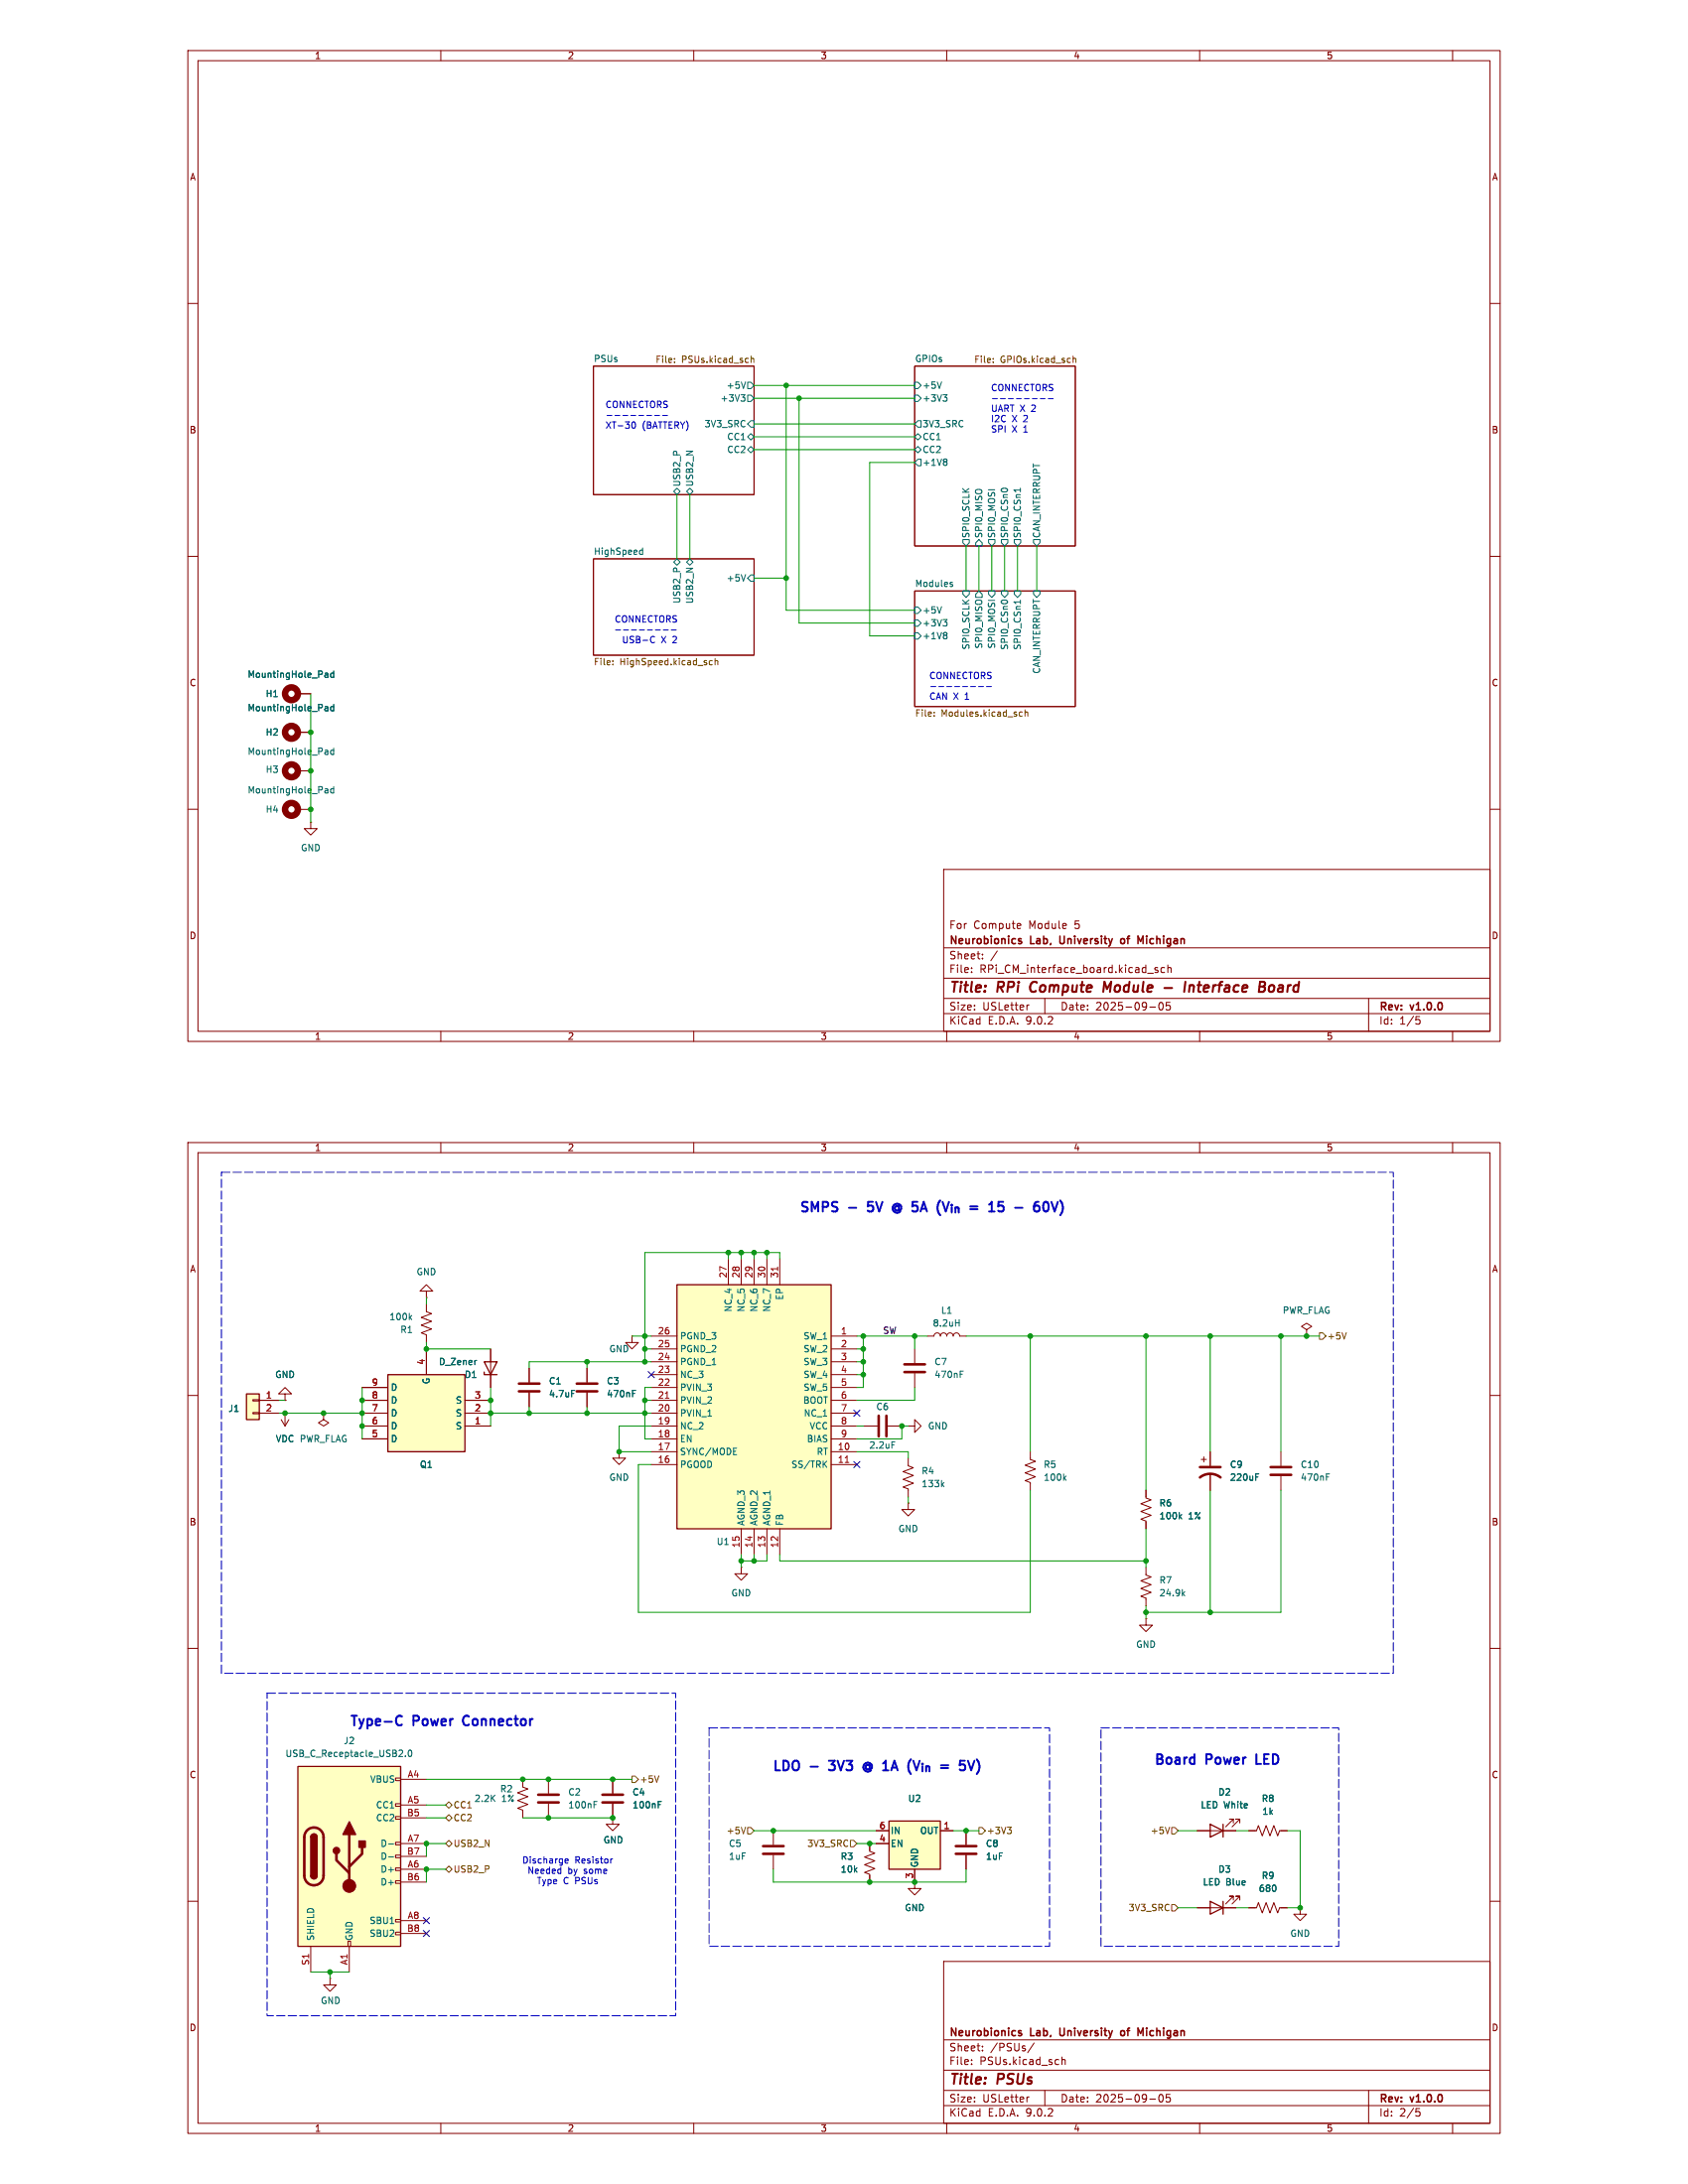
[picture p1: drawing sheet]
<svg xmlns="http://www.w3.org/2000/svg" width="216mm" height="279mm" viewBox="0 0 216 279" stroke-linecap="round" stroke-linejoin="round" font-family="sans-serif">
<g fill="none" stroke="#840000" stroke-width=".13">
<path d="M24 6.5h167.9v126.7h-167.9zM25.3 7.8h165.3v124.1h-165.3zM56.4 6.5v1.3M88.7 6.5v1.3M121.1 6.5v1.3M153.4 6.5v1.3M185.8 6.5v1.3M24 38.8h1.3M190.6 38.8h1.3M75.9 46.8h20.5v16.5h-20.5zM117 46.8h20.5v23h-20.5zM24 71.2h1.3"/>
<path d="M75.9 71.5h20.5v12.3h-20.5zM117 75.6h20.5v14.8h-20.5zM190.6 71.2h1.3M38.1 88.8h1.6M38.1 98.6h1.6M38.1 93.7h1.6M24 103.5h1.3M38.1 103.5h1.6M39.7 105.2v.8h.9l-.9 .8-.8-.8h.8M39.7 105.2h.1M120.7 111.2h69.9v20.7h-69.9zM130.2 118.1l.3 .1 .1 .2-.5 .1"/>
<path d="M130.5 118.7l-.3 .1M190.6 103.5h1.3M56.4 131.9v1.3M88.7 131.9v1.3M120.7 129.7h69.9M120.7 127.7h69.9M120.7 125.1h69.9M120.7 121.3h69.9M121.1 131.9v1.3M124.3 124.3v.1M124.3 123.8v.1M125.7 122.6v.1"/>
<path d="M125.7 122.1v.1M127.6 121.7l-.9 1.2M131.6 128.6h-.2M133.6 127.7v2M146.8 124.5h.7M147.1 128.8h.7M148.1 123.8h-.3l-.1 .1 .1 .2h.3v.3h-.4M148.3 128.3l.1-.1a.52 .52 0 0 1 .4 .5 .52 .52 0 0 1-.4 .5l-.1-.1-.1-.3zM149 123.8h-.3l-.2 .2 .1 .4h.4M149.4 123.9l.1-.1h.2l.1 .6M149.4 123.4v1M149.6 128.2h-.4l-.1 .5 .2-.1 .3 .1 .1 .1-.1 .3-.1 .1-.4-.1"/>
<path d="M153.4 131.9v1.3M175.1 127.7v4.2M181.1 130h.5M181.2 130.4h.2l.2 .2-.1 .4h-.3M185.8 131.9v1.3M24 146.2h167.9v126.7h-167.9zM25.3 147.5h165.3v124.1h-165.3zM56.4 146.2v1.3M88.7 146.2v1.3M121.1 146.2v1.3M153.4 146.2v1.3M185.8 146.2v1.3"/>
<path d="M24 178.5h1.3M62.8 172.6v4.9M67.7 175v1.8M67.7 178.2v1.8M190.6 178.5h1.3M24 210.9h1.3M94.8 200.5v.8h.8l-.8 .9-.8-.9h.8M94.8 200.5h.1M190.6 210.9h1.3M24 243.2h1.3M120.7 250.9h69.9v20.7h-69.9zM190.6 243.2h1.3"/>
<path d="M56.4 271.6v1.3M88.7 271.6v1.3M120.7 269.4h69.9M120.7 267.4h69.9M120.7 264.8h69.9M120.7 261h69.9M121.1 271.6v1.3M124.3 263.5v.1M124.3 264v.1M125.7 261.8v.1M125.7 262.3v.1M131.6 268.3h-.2"/>
<path d="M132.3 261.4l-.9 1.2M133.6 267.4v2M135.8 263.1v1M135.8 263.6l.2-.1h.2v.6M147.1 268.5h.7M148.3 268l.1-.1a.52 .52 0 0 1 .4 .5 .52 .52 0 0 1-.4 .5l-.1-.1-.1-.3zM149.6 267.9h-.4l-.1 .5 .2-.1 .3 .1 .1 .1-.1 .3-.1 .1-.4-.1M153.4 271.6v1.3M175.1 267.4v4.2M181.1 269.7h.5M181.2 270.1h.2l.2 .2-.1 .4h-.3M185.8 271.6v1.3"/>
</g>
<path d="M131.9 125.8v.1a.8 .8 0 0 0 0 .9M142.1 125.6l-.5 .9-.3-.9-.2 1.3M148.9 126.4h1M151.6 125.6l-.1 1.3M152.2 126.2a.32 .32 0 0 1 .5 0l-.1 .7M152.2 126l-.1 .9M161.8 126.3v.3M161.8 125.7l-.1 .4M162.4 126.2a.33 .33 0 0 1 .3-.2 .33 .33 0 0 1 .3 .3l-.1 .3a.35 .35 0 0 1-.3 .3 .35 .35 0 0 1-.3-.3z" fill="none" stroke="#840000" stroke-width=".26"/>
<path d="M135.6 119.8v.8M130.4 120.4h.2l.1 .2-.2 .1h-.2M130.4 120.1h.2M143.8 120.2l-.3-.1-.2 .2 .1 .4h.3l.1-.1M145.9 120.4l.3-.6v.9M130.4 259.8h.2M135.6 259.5v.8M143.8 259.9l-.3-.1-.2 .2 .1 .4h.3l.1-.1M130.4 260.1h.2l.1 .2-.2 .1h-.2M145.9 260.1l.3-.6v.9" fill="none" stroke="#840000" stroke-width=".19"/>
<g fill="none" stroke="#006464" stroke-width=".13">
<path d="M94.8 50.5h.5l-.3 .3M95.1 50.8l.2 .2v.2l-.2 .1M95.4 48.9l-.3 .8M95.6 50.5h.4l.4 .4-.4 .5h-.4zM95.6 48.9h.4l.4 .4-.4 .4h-.4zM95.6 55.9l.4-.4 .4 .4-.4 .4zM95.6 57.5l.4-.4 .4 .4-.4 .4zM95.6 54.2l.4-.4h.4v.8h-.4zM117 50.5h.4l.4 .4-.4 .5h-.4zM117 48.9h.4l.4 .4-.4 .4h-.4zM117 55.9l.4-.4 .4 .4-.4 .4zM117 57.5l.4-.4 .4 .4-.4 .4z"/>
<path d="M117 54.2l.4-.4h.4v.8h-.4zM117.4 58.8h.4v.8h-.4l-.4-.4zM120.4 48.9l-.2 .8M120.6 50.5h.5l-.2 .3M121 50.8l.1 .2v.2l-.1 .1M121 58.7l.1 .2-.1 .2 .1 .1v.2l-.1 .1M81.9 70.9h.3M81.9 70.4h.3M82.2 70.1v.8M86.2 71.9l.4-.4 .4 .4-.4 .4zM86.2 62.9l.4-.4 .4 .4-.4 .4zM87.8 71.9l.4-.4 .4 .4-.4 .4z"/>
<path d="M87.8 62.9l.4-.4 .4 .4-.4 .4zM95.4 73.5l-.3 .8M96 73.5h.4v.9h-.4l-.4-.4zM117 77.7h.4l.4 .4-.4 .4h-.4zM117 79.3h.4l.4 .4-.4 .4h-.4zM120.4 77.6l-.2 .8M120.6 79.3h.5l-.2 .3M121 79.6l.1 .1v.2l-.1 .2M121.6 74.8h.2l.1 .1-.3 .1M121.6 74.5h.2M123.2 75.6h.8v.4l-.4 .4-.4-.4zM123.2 69h.8v.4l-.4 .4-.4-.4z"/>
<path d="M125.2 75.6l.4 .4v.4h-.8v-.4zM125.2 69l.4 .4v.4h-.8v-.4zM126.4 75.6h.9v.4l-.4 .4-.5-.4zM126.4 69h.9v.4l-.4 .4-.5-.4zM128.1 75.6h.8v.4l-.4 .4-.4-.4zM128.1 69h.8v.4l-.4 .4-.4-.4zM128.1 76.9l.3-.1 .4 .1M128.1 62.6l.3-.1 .4 .1M129.7 75.6h.8v.4l-.4 .4-.4-.4zM129.7 69h.8v.4l-.4 .4-.4-.4zM130.5 62.5v.4M130.5 76.8v.4"/>
<path d="M130.5 77h-.8l.1 .1M130.5 62.7h-.8l.1 .1M132.2 75.6h.8v.4l-.4 .4-.4-.4zM132.2 69h.8v.4l-.4 .4-.4-.4zM41.7 86.1l.2 .1v.5M41.7 90.4h.2v.5M41.7 96h.2v.5M41.9 90.9h-.2M41.9 86.6l-.2 .1M41.9 86.3h-.2M41.9 96.5h-.2M41.9 96.2h-.2"/>
<path d="M41.9 90.6h-.2M42.7 90.4h-.3l-.1 .1 .1 .4h.3M42.7 86.2l-.3-.1-.1 .2 .1 .3h.3M42.7 85.8v.9M42.7 90.1v.8M42.7 95.7v.8M42.7 96h-.3l-.1 .1 .1 .4h.3M117 80.9h.4l.4 .5-.4 .4h-.4zM121 80.9l.1 .2-.1 .2 .1 .1v.2l-.1 .1M41.7 100.9h.2v.6M41.9 101.4l-.2 .1M41.9 101.1h-.2"/>
<path d="M42.7 100.6v.9M42.7 100.9h-.3l-.1 .2 .1 .3h.3M60.9 174h.1M73.1 177.9h.4"/>
</g>
<g fill="none" stroke="#725600" stroke-width=".13">
<path d="M86.3 46.3v.1M86.3 45.9v.1M96.1 45.9h.3v.5M96.1 45.6v.8M127 46.3v.1M127 45.9v.1M137.3 45.6v.8M137.3 45.9h.3v.5M78.4 85v.1M78.4 84.5v.1M91.1 84.5h-.2l-.2 .2 .1 .3h.3M91.5 84.6l.3-.1v.6"/>
<path d="M91.5 84.2v.9M119.5 91.5v.1M119.5 91.1v.1M130.4 91.5l.1 .1h.3M130.8 91.1h-.3l-.1 .1M131.1 91.2l.3-.1 .1 .5M131.1 90.8v.8"/>
</g>
<g fill="none" stroke="#840000" stroke-width=".82">
<circle cx="37.3" cy="93.7" r=".82"/>
<circle cx="37.3" cy="88.8" r=".82"/>
<circle cx="37.3" cy="98.6" r=".82"/>
<circle cx="37.3" cy="103.5" r=".82"/>
</g>
<g fill="none" stroke="#009600" stroke-width=".13">
<path d="M96.4 50.9h20.6M96.4 57.5h20.6M96.4 54.2h20.6M96.4 49.3h20.6M96.4 55.9h20.6M100.6 49.3v28.8h16.4M102.2 50.9v28.8h14.8M117 59.2h-5.8v22.2h5.8M86.6 63.3v8.2M88.2 63.3v8.2M96.4 74h4.2M123.6 69.8v5.8"/>
<path d="M125.2 69.8v5.8M126.9 69.8v5.8M128.5 69.8v5.8M130.1 69.8v5.8M132.6 69.8v5.8M39.7 88.8v16.4"/>
</g>
<g fill="none" stroke="#0000c2" stroke-width=".13">
<path d="M77.6 53.2h.7M78.7 53.2h.6M79.7 53.2h.6M80.7 53.2h.6M80.8 54.1l.2-.1a.44 .44 0 0 1 .3 .4 .44 .44 0 0 1-.3 .4l-.2-.2M81.7 53.2h.6M82.7 53.2h.7M83.7 53.2h.7M84.8 53.2h.6M126.9 51h.7M128 51h.6M129 51h.6"/>
<path d="M130 51h.6M131 51h.6M132 51h.7M133.1 51h.6M134.1 51h.6M78.7 80.6h.7M79.8 80.6h.6M80.8 80.6h.6M81.8 80.6h.6M82.8 80.6h.6M83.4 81.5h.3M83.7 82.2h-.3"/>
<path d="M83.8 80.6h.7M84.8 80.6h.7M85.9 80.6h.6M119.1 87.8h.6M120.1 87.8h.6M121.1 87.8h.6M122.1 87.8h.6M123.1 87.8h.7M124.1 87.8h.7M125.2 87.8h.6M126.2 87.8h.6"/>
</g>
<g fill="#009600" stroke="#009600" stroke-width=".13">
<circle cx="102.2" cy="50.9" r=".3"/>
<circle cx="100.6" cy="49.3" r=".3"/>
<circle cx="100.6" cy="74" r=".3"/>
<circle cx="39.7" cy="93.7" r=".3"/>
<circle cx="39.7" cy="103.5" r=".3"/>
<circle cx="39.7" cy="98.6" r=".3"/>
</g>
<path d="M61.9 175.5v.4h1.7M61.9 174.2h1.7l-.8 1.7z" fill="none" stroke="#840000" stroke-width=".16"/>
<path d="M66.4 177h2.6M66.4 178h2.6" fill="none" stroke="#840000" stroke-width=".33"/>
<path d="M113.7 233h6.6v6.1h-6.6z" fill="#ffffc2"/>
<path d="M113.7 233h6.6v6.1h-6.6zM154.8 243.2l1.6 .9-1.6 .8zM156.4 243.2v1.7" fill="none" stroke="#840000" stroke-width=".16"/>
<path d="M36.5 178.3h.8l-.8-.8-.9 .8h.9v.8M36.5 179.1h.1M112.1 234.2h1.6M112.1 235.8h1.6M117 239.1v1.7M120.3 234.2h1.6M153.1 244.1h5M157.7 243.1v-.5h-.4h.4l-.9 1M158.6 243.1v-.5h-.5h.5l-1 1" fill="none" stroke="#840000" stroke-width=".13"/>
<path d="M31.5 178.3h1.7v3.3h-1.7z" fill="#ffffc2"/>
<path d="M31.5 178.3h1.7v3.3h-1.7z" fill="none" stroke="#840000" stroke-width=".16"/>
<g fill="none" stroke="#840000" stroke-width=".13">
<path d="M32.3 179.1h.9v.1h-.9zM33.2 179.1h2.4M32.3 180.7h.9v.2h-.9zM33.2 180.8h2.4M36 181.6l.5 .8M36.5 180.8h.1M36.5 180.8v1.6M36.9 181.6l-.4 .8M66.9 227.6v1l.6 .3-1.3 .5 1.3 .4-1.3 .5 1.3 .5-1.3 .5 .7 .3v1M111.2 235.8v1l.7 .3-1.3 .5 1.3 .5-1.3 .5 1.3 .5-1.3 .4 .6 .3v1M159.7 234.2h1l.3-.7 .4 1.4 .5-1.4 .5 1.4 .5-1.4 .5 1.4 .3-.7h1M42.2 253.1v.8h.8l-.8 .8-.8-.8h.8"/>
<path d="M42.2 253.1h.1M159.7 244.1h1l.3-.7 .4 1.3 .5-1.3 .5 1.3 .5-1.3 .5 1.3 .3-.6h1M166.3 244.1v.8h.8l-.8 .8-.8-.8h.8M166.3 244.1h.1"/>
</g>
<path d="M86.6 164.4h19.7v31.2h-19.7z" fill="#ffffc2"/>
<path d="M86.6 164.4h19.7v31.2h-19.7z" fill="none" stroke="#840000" stroke-width=".16"/>
<g fill="none" stroke="#840000" stroke-width=".13">
<path d="M54.5 165.2h.9l-.9-.8-.8 .8h.8v.8M54.5 166h.1M54.5 166.8v1l.7 .3-1.3 .4 1.3 .5-1.3 .5 1.3 .5-1.3 .5 .6 .3v.9M83.3 170.9h3.3M83.3 172.6h3.3M83.3 174.2h3.3M83.3 175.9h3.3M83.3 177.5h3.3M83.3 179.1h3.3M93.2 161.1v3.3M94.8 161.1v3.3M96.4 161.1v3.3"/>
<path d="M98.1 161.1v3.3M99.7 161.1v3.3M106.3 170.9h3.3M106.3 172.6h3.3M106.3 174.2h3.3M106.3 175.9h3.3M106.3 177.5h3.3M106.3 179.1h3.3M117 172.6v1.8M117 175.7v1.8M118.6 170.9h.9a.41 .41 0 0 1 .4-.4 .41 .41 0 0 1 .4 .4 .41 .41 0 0 1 .4-.4 .41 .41 0 0 1 .4 .4 .41 .41 0 0 1 .4-.4 .41 .41 0 0 1 .4 .4 .41 .41 0 0 1 .4-.4 .41 .41 0 0 1 .4 .4h.9M167.1 170.1l.7-.4-.7-.4-.6 .4 .6 .4v.8"/>
<path d="M167.1 170.9h.1M41.4 180.8v.8l.6 .4-.6 .4-.7-.4 .7-.4M41.4 180.8h.1M83.3 180.8h3.3M83.3 182.4h3.3M83.3 184.1h3.3M83.3 185.7h3.3M83.3 187.4h3.3M94.8 195.6v3.3M96.4 195.6v3.3M98.1 195.6v3.3M99.7 195.6v3.3"/>
<path d="M106.3 180.8h3.3M106.3 182.4h3.3M106.3 184.1h3.3M106.3 185.7h3.3M106.3 187.4h3.3M110.4 182.4h1.8M113.5 182.4h1.8M116.2 192.3v.8h.8l-.8 .8-.9-.8h.9M116.2 192.3h.1M116.2 186.5v1l.6 .3-1.3 .5 1.3 .5-1.3 .5 1.3 .4-1.3 .5 .7 .3v1M116.2 182.4h.8v-.8l.8 .8-.8 .9v-.9M116.2 182.4h.1"/>
<path d="M131.8 185.7v1l.6 .3-1.3 .4 1.3 .5-1.3 .5 1.3 .5-1.3 .5 .7 .3v.9M146.6 190.6v1l.6 .3-1.3 .5 1.3 .5-1.3 .5 1.3 .5-1.3 .4 .7 .3v1M153.6 186.7h.7M154 186.4v.6M154.8 185.7v1.8M154.8 188.5v2.1M163.8 185.7v1.8M163.8 188.8v1.8M146.6 207.1v.8h.8l-.8 .8-.8-.8h.8M146.6 207.1h.1M146.6 200.5v1l.6 .2-1.3 .5 1.3 .5-1.3 .5 1.3 .5-1.3 .5 .7 .3v.9M70.1 227.6v1.8"/>
<path d="M70.1 230.8v1.8M78.4 232.6v.8h.8l-.8 .8-.9-.8h.9M78.4 232.6h.1M78.4 227.6v1.8M78.4 230.8v1.8M117 240.8v.8h.8l-.8 .8-.8-.8h.8M117 240.8h.1"/>
</g>
<g fill="none" stroke="#006464" stroke-width=".13">
<path d="M52.4 168.5l.3 .3M52.7 168.3l-.3 .3M122.2 169.2h.5M122.7 168.8v.9M122.8 175.8h.3M122.8 175.4h.4M93.8 186.1h.4M93.8 185.3h.4M105.4 187.3l.4 .4M105.8 186.9l-.5 .5M114.1 184.5h.4M120.5 189.9l.2 .3"/>
<path d="M120.7 189.7l-.3 .3M136.1 189.1l.3 .3M136.4 188.8l-.4 .3M150.9 194l.2 .3M151.1 193.8l-.3 .3M160.6 189h.3M160.6 188.6h.4M169.7 189h.2M169.7 188.6h.3M151.3 203.9l.2 .3M151.5 203.6l-.3 .3M76 230.9h.2"/>
<path d="M76 230.5h.4M84.2 230.9h.3M84.2 230.5h.4"/>
</g>
<path d="M85.1 178.9h.5M99.5 162.1v.5M108.1 187.1h.5" fill="none" stroke="#a90000" stroke-width=".13"/>
<path d="M115.7 174.5h2.6M115.7 175.5h2.6M112.4 181.1v2.6M113.4 181.1v2.6M153.5 189a2.1 2.1 0 0 1 2.6 0M153.5 187.7h2.6M162.5 187.7h2.6M162.5 188.7h2.6M68.8 229.6h2.7M68.8 230.6h2.7M77.1 229.6h2.6M77.1 230.6h2.6" fill="none" stroke="#840000" stroke-width=".33"/>
<path d="M49.6 175.9h9.9v9.8h-9.9z" fill="#ffffc2"/>
<path d="M49.6 175.9h9.9v9.8h-9.9z" fill="none" stroke="#840000" stroke-width=".16"/>
<path d="M46.3 179.1h3.3M46.3 177.5h3.3M54.5 172.6v3.3M59.5 179.1h3.3M46.3 182.4h3.3M46.3 180.8h3.3M46.3 184.1h3.3M59.5 182.4h3.3M59.5 180.8h3.3" fill="none" stroke="#840000" stroke-width=".13"/>
<path d="M38.1 226h13.1v23h-13.1z" fill="#ffffc2"/>
<g fill="none" stroke="#840000" stroke-width=".13">
<path d="M33.2 179.1h2.4M36.5 179.1h.1M46.3 179.1h3.3M46.3 177.5h3.3M54.5 172.6v3.3M59.5 179.1h3.3M62.8 172.6v1.6M62.8 175.9v1.6M67.7 175v1.8M67.7 178.2v1.8M75.1 175v1.8M75.1 178.2v1.8"/>
<path d="M80.8 170.9v.8h.9l-.9 .9-.8-.9h.8M80.8 170.9h.1M33.2 180.8h2.4M36.5 180.8h.1M46.3 182.4h3.3M46.3 180.8h3.3M46.3 184.1h3.3M59.5 182.4h3.3M59.5 180.8h3.3M79.2 185.7v.8h.8l-.8 .9-.8-.9h.8M79.2 185.7h.1M146.6 190.6v.9"/>
<path d="M146.6 194.8v.8M154.8 185.7v1.8M154.8 188.5v2.1M50.6 227.5h.6v.3h-.6zM50.6 230.8h.6v.3h-.6zM50.6 232.4h.6v.3h-.6zM50.6 235.7h.6v.3h-.6zM50.6 237.3h.6v.4h-.6zM50.6 239h.6v.3h-.6zM51.2 227.6h3.3M51.2 230.9h3.3M51.2 232.6h3.3"/>
<path d="M51.2 235.8h3.3M51.2 237.5h3.3M51.2 239.1h3.3M78.4 232.6h.1M78.4 227.6v1.8M78.4 230.8v1.8M98.9 234.2v1.8M98.9 237.3v1.8M111.2 235.8v.9M111.2 240v.8M112.1 235.8h1.6M112.1 234.2h1.6"/>
<path d="M117 239.1v1.7M120.3 234.2h1.6M123.6 234.2v1.8M123.6 237.3v1.8M153.1 234.2h5M157.7 233.2v-.5h-.4h.4l-.9 1M158.6 233.2v-.5h-.5h.5l-1 1M159.7 234.2h.8M163.8 234.2h.9M39.7 249v3.3M44.5 248.3h.3v.7h-.3zM44.7 249v3.3"/>
<path d="M50.6 240.6h.6v.3h-.6zM50.6 245.5h.6v.4h-.6zM50.6 247.2h.6v.3h-.6zM51.2 240.8h3.3M51.2 245.7h3.3M51.2 247.4h3.3M117 240.8h.1M153.1 244.1h1.7M156.4 244.1h1.7M159.7 244.1h.8M163.8 244.1h.9"/>
</g>
<path d="M38.1 226h13.1v23h-13.1zM39.7 235a.41 .41 0 0 1 .5-.4 .41 .41 0 0 1 .4 .4M39.7 240a.41 .41 0 0 0 .5 .4 .41 .41 0 0 0 .4-.4M154.8 233.4l1.6 .8-1.6 .8zM156.4 233.4v1.6" fill="none" stroke="#840000" stroke-width=".16"/>
<path d="M73.8 177h2.6M73.8 178h2.6M39.3 234.2a1.23 1.23 0 0 1 1.3-.3 1.23 1.23 0 0 1 .8 1.1v5a1.23 1.23 0 0 1-1.2 1.2 1.23 1.23 0 0 1-1.3-1.2v-5.1l.1-.4zM43 237.2v.8l1.7 1.6M44.7 234.7v6.6M46.3 236.3v.9l-1.6 1.6M97.6 236.2h2.6M97.6 237.2h2.6M122.2 236.2h2.7M122.2 237.2h2.7" fill="none" stroke="#840000" stroke-width=".33"/>
<g fill="#840000" stroke="#840000" stroke-width=".16">
<path d="M39.7 235h.9v5h-.9z"/>
<path d="M39.9 234.7a.41 .41 0 0 1 .4-.1 .41 .41 0 0 1 .3 .4h-.9z"/>
<path d="M39.7 240h.9a.41 .41 0 0 1-.5 .4 .41 .41 0 0 1-.4-.4z"/>
<path d="M44.7 233.1l.8 1.6h-1.6z"/>
<path d="M45.9 235.5h.8v.8h-.8z"/>
<circle cx="43" cy="236.8" r=".41"/>
</g>
<circle cx="44.7" cy="241.3" r=".82" fill="#840000" stroke="#840000" stroke-width=".13"/>
<g fill="none" stroke="#006464" stroke-width=".13">
<path d="M60.9 174h.1M73.1 177.9h.4M80.9 178.3h.3M80.9 177.9h.4M150.9 194l.2 .3M151.1 193.8l-.3 .3M160.6 189h.3M160.6 188.6h.4M49.7 235.9h.6M49.7 237.6h.6M51.9 224.6v.1M52.3 223.9h.1a.44 .44 0 0 1 .3 .4 .44 .44 0 0 1-.3 .4 .55 .55 0 0 1-.1-.8z"/>
<path d="M84.2 230.9h.3M84.2 230.5h.4"/>
</g>
<g fill="none" stroke="#725600" stroke-width=".13">
<path d="M168.8 170.5h.4l.4 .4-.4 .4h-.4zM172.2 170.5l-.3 .8M57 230.9l.4-.4 .4 .4-.4 .4zM57 235.8l.4-.4 .4 .4-.4 .5zM57 239.1l.4-.4 .4 .4-.4 .4zM57.4 232.1l.4 .5-.4 .4-.4-.4zM80.8 227.2h.4l.5 .4-.5 .4h-.4zM84.3 227.2l-.3 .8M95.4 233.8l-.3 .8M95.6 233.8h.4l.4 .4-.4 .4h-.4zM108.8 235.4h.4l.4 .4-.4 .5h-.4zM125.2 233.8h.4l.4 .4-.4 .4h-.4z"/>
<path d="M128.8 233.8h.5l-.2 .3M129.2 234.1l.1 .1v.2l-.1 .2M149.6 233.8l-.3 .8M149.9 233.8h.4l.4 .4-.4 .4h-.4zM149.9 243.7h.4l.4 .4-.4 .4h-.4z"/>
</g>
<g fill="none" stroke="#009600" stroke-width=".13">
<path d="M35.6 179.1h.9M46.3 177.5v6.6M54.5 171.7v.9h8.3M54.5 166v.8M62.8 177.5v4.9M67.7 180v.8M75.1 174.2v.8M75.1 180v.8M80.8 170.9h2.5M82.5 172.6h.8M82.5 179.1h.8M83.3 177.5h-.8v6.6h.8"/>
<path d="M83.3 174.2h-15.6v.8M93.2 160.2v.9M94.8 160.2v.9M96.4 160.2v.9M98.1 160.2v.9M99.7 161.1v-.9h-17.2v14M109.6 172.6h.8M109.6 174.2h.8M109.6 170.9h9M109.6 175.9h.8M110.4 170.9v6.6h-.8M117 177.5v1.6h-7.4"/>
<path d="M117 170.9v1.7M123.6 170.9h45.2M131.8 170.9v14.8M146.6 170.9v19.7M154.8 170.9v14.8M163.8 170.9v14.8M35.6 180.8h10.7M62.8 180.8h20.5M83.3 182.4h-4.1v3.3h4.1M83.3 187.4h-1.6v18.9h50.1v-15.7M94.8 198.9v1.6M96.4 198.9v.8"/>
<path d="M98.1 198.9v.8h-3.3M99.7 198.9v.8h46.9M109.6 182.4h.8M109.6 185.7h6.6v.8M116.2 182.4h-.9v1.7h-5.7M116.2 191.5v.8M146.6 195.6v4.9M154.8 190.6v15.7M163.8 190.6v15.7h-17.2M146.6 205.4v1.7M54.5 232.6h2.5M54.5 227.6h26.3"/>
<path d="M54.5 230.9h2.5M57 235.8h-2.5v1.7M57 239.1h-2.5v1.7M66.9 232.6h11.5M96.4 234.2h15.7M98.9 239.1v1.7h24.7v-1.7M109.6 235.8h2.5M121.9 234.2h3.3M150.7 234.2h2.4M158.1 234.2h1.6M164.7 234.2h1.6v9.9h-1.6M39.7 252.3h5"/>
<path d="M42.2 252.3v.8M150.7 244.1h2.4M158.1 244.1h1.6"/>
</g>
<path d="M82.9 175.5l.8 .8M83.7 175.5l-.8 .8M109.2 187l.8 .8M109.2 180.4l.8 .8M110 187l-.8 .8M110 180.4l-.8 .8M54.1 247l.8 .7M54.1 245.3l.8 .8M54.9 247l-.8 .7M54.9 245.3l-.8 .8" fill="none" stroke="#000084" stroke-width=".13"/>
<g fill="none" stroke="#0000c2" stroke-width=".25">
<path d="M111 154.9h.1M111 153.8v.5M114.2 154.8a.58 .58 0 0 0 .8 .3M114.9 154.3a.3 .3 0 0 0-.4 .1 .3 .3 0 0 0 0 .4 .3 .3 0 0 0 .4 0M115 154a.58 .58 0 0 0-.8 .3M121.4 153.8l-.4 1.2M127.7 153.8h.6M127.8 154.2h.3l.3 .3v.3l-.1 .1-.5 .1M129.8 154.5h1M132.8 153.8a.49 .49 0 0 0-.6 .5l.1 .6 .2 .1 .3-.1M132.8 154.3l-.3-.1-.3 .3M133.5 154l.2-.2h.3l.1 .2"/>
<path d="M134.5 153.8l.4 1.2 .4-1.2M135.6 153.6a1.41 1.41 0 0 1 0 1.9M50.9 219.6l.3-.1 .2 .1M59.3 219.7l-.1 .3 .1 .6M51.4 220.6l-.2 .1h-.3M106 225.2h.8M106 226.4l.2 .1M111.2 225.8a.3 .3 0 0 0-.4 .1 .3 .3 0 0 0 0 .4 .3 .3 0 0 0 .4 0M111.2 225.5a.58 .58 0 0 0-.8 .6 .58 .58 0 0 0 .8 .5M117.6 225.2l-.4 1.3M124.6 225.2l-.4 1.3M124.9 225.1a1.41 1.41 0 0 1 0 1.9"/>
<path d="M160.7 224.4v1.3h.6"/>
</g>
<path d="M72.3 238.1l.4-.1-.1-.2h-.2l-.1 .1v.4h.3M78.3 237.8l-.2 .2" fill="none" stroke="#0000c2" stroke-width=".13"/>
<path d="M28.3 150h149.9v64.1h-149.9zM34.2 216.6h52.2v41.3h-52.2zM90.7 221.1h43.5v27.9h-43.5zM140.8 221.1h30.4v27.9h-30.4z" fill="none" stroke="#0000c2" stroke-width=".13" stroke-dasharray="1.1 .4"/>
<g fill="#009600" stroke="#009600" stroke-width=".13">
<circle cx="123.6" cy="234.2" r=".3"/>
<circle cx="115.3" cy="182.4" r=".3"/>
<circle cx="78.4" cy="227.6" r=".3"/>
<circle cx="70.1" cy="232.6" r=".3"/>
<circle cx="78.4" cy="232.6" r=".3"/>
<circle cx="70.1" cy="227.6" r=".3"/>
<circle cx="96.4" cy="199.7" r=".3"/>
<circle cx="111.2" cy="235.8" r=".3"/>
<circle cx="98.9" cy="234.2" r=".3"/>
<circle cx="93.2" cy="160.2" r=".3"/>
<circle cx="94.8" cy="199.7" r=".3"/>
<circle cx="54.5" cy="172.6" r=".3"/>
<circle cx="96.4" cy="160.2" r=".3"/>
<circle cx="110.4" cy="172.6" r=".3"/>
<circle cx="94.8" cy="160.2" r=".3"/>
<circle cx="110.4" cy="175.9" r=".3"/>
<circle cx="110.4" cy="174.2" r=".3"/>
<circle cx="98.1" cy="160.2" r=".3"/>
<circle cx="110.4" cy="170.9" r=".3"/>
<circle cx="82.5" cy="170.9" r=".3"/>
<circle cx="167.1" cy="170.9" r=".3"/>
<circle cx="163.8" cy="170.9" r=".3"/>
<circle cx="154.8" cy="206.3" r=".3"/>
<circle cx="54.5" cy="235.8" r=".3"/>
<circle cx="41.4" cy="180.8" r=".3"/>
<circle cx="36.5" cy="180.8" r=".3"/>
<circle cx="54.5" cy="239.1" r=".3"/>
<circle cx="42.2" cy="252.3" r=".3"/>
<circle cx="46.3" cy="180.8" r=".3"/>
<circle cx="46.3" cy="179.1" r=".3"/>
<circle cx="46.3" cy="182.4" r=".3"/>
<circle cx="66.9" cy="227.6" r=".3"/>
<circle cx="154.8" cy="170.9" r=".3"/>
<circle cx="131.8" cy="170.9" r=".3"/>
<circle cx="146.6" cy="170.9" r=".3"/>
<circle cx="117" cy="170.9" r=".3"/>
<circle cx="146.6" cy="199.7" r=".3"/>
<circle cx="146.6" cy="206.3" r=".3"/>
<circle cx="82.5" cy="172.6" r=".3"/>
<circle cx="75.1" cy="174.2" r=".3"/>
<circle cx="75.1" cy="180.8" r=".3"/>
<circle cx="82.5" cy="174.2" r=".3"/>
<circle cx="82.5" cy="179.1" r=".3"/>
<circle cx="62.8" cy="180.8" r=".3"/>
<circle cx="62.8" cy="179.1" r=".3"/>
<circle cx="79.2" cy="185.7" r=".3"/>
<circle cx="82.5" cy="180.8" r=".3"/>
<circle cx="67.7" cy="180.8" r=".3"/>
<circle cx="111.2" cy="240.8" r=".3"/>
<circle cx="117" cy="240.8" r=".3"/>
<circle cx="166.3" cy="244.1" r=".3"/>
</g>
<g font-size="1.8" fill="#840000">
<text x="121.3" y="127.3">Title:</text>
<text x="127.6" y="127.3">RPi</text>
<text x="132.3" y="127.3">Compute</text>
<text x="142.2" y="127.3">Module</text>
<text x="153.6" y="127.3">Interface</text>
<text x="163.6" y="127.3">Board</text>
<text x="121.3" y="267">Title:</text>
<text x="127.6" y="267">PSUs</text>
</g>
<g font-size="1.7" fill="#0000c2">
<text x="102.2" y="155.2">SMPS</text>
<text x="108.6" y="155.2">-</text>
<text x="111.6" y="155.2">5V</text>
<text x="115.2" y="155.2">@ 5A</text>
<text x="121.9" y="155.2">(V_{in}</text>
<text x="126.6" y="155.2">=</text>
<text x="133.3" y="155.2">-</text>
<text x="44.7" y="220.9">Type-C</text>
<text x="52.9" y="220.9">Power</text>
<text x="59.8" y="220.9">Connector</text>
<text x="98.7" y="226.6">LDO</text>
<text x="103.7" y="226.6">-</text>
<text x="106.7" y="226.6">3V3</text>
<text x="111.5" y="226.6">@ 1A</text>
<text x="118.2" y="226.6">(V_{in}</text>
<text x="122.8" y="226.6">=</text>
<text x="147.6" y="225.8">Board</text>
<text x="154.3" y="225.8">Power</text>
<text x="161.2" y="225.8">LED</text>
</g>
<g font-size="1.4" fill="#840000">
<text x="121.3" y="119">For</text>
<text x="124.5" y="119">Compute</text>
<text x="131.6" y="119">Module</text>
<text x="137.5" y="119">5</text>
<text x="121.3" y="124.6">File:</text>
<text x="121.3" y="122.9">Sheet:</text>
<text x="121.3" y="121.1">Neurobionics</text>
<text x="125.3" y="124.6">RPi_CM_interface_board.kicad_sch</text>
<text x="131.9" y="121.1">Lab,</text>
<text x="136" y="121.1">University</text>
<text x="144.2" y="121.1">of</text>
<text x="146.7" y="121.1">Michigan</text>
<text x="121.3" y="131.2">KiCad</text>
<text x="121.3" y="129.4">Size:</text>
<text x="125.7" y="129.4">USLetter</text>
<text x="126.3" y="131.2">E.D.A.</text>
<text x="131.3" y="131.2">9.0.2</text>
<text x="135.6" y="129.4">Date:</text>
<text x="140.1" y="129.4">2025-09-05</text>
<text x="176.3" y="129.5">Rev:</text>
<text x="176.3" y="131.2">Id:</text>
<text x="179" y="131.2">1/5</text>
<text x="180.5" y="129.5">v1.0.0</text>
<text x="121.3" y="262.6">Sheet:</text>
<text x="121.3" y="260.8">Neurobionics</text>
<text x="126.7" y="262.6">/PSUs/</text>
<text x="131.9" y="260.8">Lab,</text>
<text x="136" y="260.8">University</text>
<text x="144.2" y="260.8">of</text>
<text x="146.7" y="260.8">Michigan</text>
<text x="121.3" y="269.1">Size:</text>
<text x="121.3" y="264.3">File:</text>
<text x="125.3" y="264.3">PSUs.kicad_sch</text>
<text x="125.7" y="269.1">USLetter</text>
<text x="135.6" y="269.1">Date:</text>
<text x="140.1" y="269.1">2025-09-05</text>
<text x="176.3" y="269.2">Rev:</text>
<text x="180.5" y="269.2">v1.0.0</text>
<text x="121.3" y="270.9">KiCad</text>
<text x="126.3" y="270.9">E.D.A.</text>
<text x="131.3" y="270.9">9.0.2</text>
<text x="176.3" y="270.9">Id:</text>
<text x="179" y="270.9">2/5</text>
</g>
<g font-size="1.2" fill="#840000">
<text x="40.2" y="7.7">1</text>
<text x="72.6" y="7.7">2</text>
<text x="104.9" y="7.7">3</text>
<text x="137.3" y="7.7">4</text>
<text x="169.6" y="7.7">5</text>
<text x="24.2" y="23.2">A</text>
<text x="190.8" y="23.2">A</text>
<text x="24.2" y="55.6">B</text>
<text x="190.7" y="55.6">B</text>
<text x="24.2" y="87.9">C</text>
<text x="190.7" y="87.9">C</text>
<text x="24.2" y="120.3">D</text>
<text x="190.7" y="120.3">D</text>
<text x="40.2" y="133.2">1</text>
<text x="72.6" y="133.2">2</text>
<text x="104.9" y="133.2">3</text>
<text x="137.3" y="133.2">4</text>
<text x="169.6" y="133.2">5</text>
<text x="40.2" y="147.4">1</text>
<text x="72.6" y="147.4">2</text>
<text x="104.9" y="147.4">3</text>
<text x="137.3" y="147.4">4</text>
<text x="169.6" y="147.4">5</text>
<text x="24.2" y="162.9">A</text>
<text x="190.8" y="162.9">A</text>
<text x="24.2" y="195.3">B</text>
<text x="190.7" y="195.3">B</text>
<text x="24.2" y="227.6">C</text>
<text x="190.7" y="227.6">C</text>
<text x="24.2" y="260">D</text>
<text x="190.7" y="260">D</text>
<text x="40.2" y="272.9">1</text>
<text x="72.6" y="272.9">2</text>
<text x="104.9" y="272.9">3</text>
<text x="137.3" y="272.9">4</text>
<text x="169.6" y="272.9">5</text>
</g>
<g font-size="1.1" fill="#006464">
<text x="75.9" y="46.4">PSUs</text>
<text x="117" y="46.4">GPIOs</text>
<text x="92.1" y="51.5">+3V3</text>
<text x="92.9" y="49.9">+5V</text>
<text x="117.9" y="51.5">+3V3</text>
<text x="117.9" y="49.9">+5V</text>
<text x="90" y="54.8">3V3_SRC</text>
<text x="92.9" y="56.4">CC1</text>
<text x="92.9" y="58.1">CC2</text>
<text x="117.9" y="56.4">CC1</text>
<text x="117.9" y="58.1">CC2</text>
<text x="117.9" y="54.8">3V3_SRC</text>
<text x="117.9" y="59.7">+1V8</text>
<text x="87.1" y="62.3" transform="rotate(-90 87.1 62.3)">USB2_P</text>
<text x="88.8" y="62.3" transform="rotate(-90 88.8 62.3)">USB2_N</text>
<text x="75.9" y="71">HighSpeed</text>
<text x="124.1" y="68.9" transform="rotate(-90 124.1 68.9)">SPI0_SCLK</text>
<text x="125.8" y="68.9" transform="rotate(-90 125.8 68.9)">SPI0_MISO</text>
<text x="127.4" y="68.9" transform="rotate(-90 127.4 68.9)">SPI0_MOSI</text>
<text x="129.1" y="68.9" transform="rotate(-90 129.1 68.9)">SPI0_CSn0</text>
<text x="130.7" y="68.9" transform="rotate(-90 130.7 68.9)">SPI0_CSn1</text>
<text x="133.2" y="68.9" transform="rotate(-90 133.2 68.9)">CAN_INTERRUPT</text>
<text x="87.1" y="77.3" transform="rotate(-90 87.1 77.3)">USB2_P</text>
<text x="88.8" y="77.3" transform="rotate(-90 88.8 77.3)">USB2_N</text>
<text x="92.9" y="74.5">+5V</text>
<text x="117" y="75.1">Modules</text>
<text x="117.9" y="78.6">+5V</text>
<text x="117.9" y="80.3">+3V3</text>
<text x="117.9" y="81.9">+1V8</text>
<text x="124.1" y="83.2" transform="rotate(-90 124.1 83.2)">SPI0_SCLK</text>
<text x="125.8" y="83.1" transform="rotate(-90 125.8 83.1)">SPI0_MISO</text>
<text x="127.4" y="83.1" transform="rotate(-90 127.4 83.1)">SPI0_MOSI</text>
<text x="129.1" y="83.2" transform="rotate(-90 129.1 83.2)">SPI0_CSn0</text>
<text x="130.7" y="83.2" transform="rotate(-90 130.7 83.2)">SPI0_CSn1</text>
<text x="31.6" y="86.8">MountingHole_Pad</text>
<text x="33.9" y="89.3">H1</text>
<text x="133.2" y="86.3" transform="rotate(-90 133.2 86.3)">CAN_INTERRUPT</text>
<text x="31.6" y="91.1">MountingHole_Pad</text>
<text x="33.9" y="94.2">H2</text>
<text x="31.6" y="101.6">MountingHole_Pad</text>
<text x="31.6" y="96.7">MountingHole_Pad</text>
<text x="33.9" y="99">H3</text>
<text x="33.9" y="104.1">H4</text>
<text x="38.4" y="109">GND</text>
<text x="53.2" y="163.3">GND</text>
<text x="93.7" y="167.9" transform="rotate(-90 93.7 167.9)">NC_4</text>
<text x="95.4" y="167.9" transform="rotate(-90 95.4 167.9)">NC_5</text>
<text x="97" y="167.9" transform="rotate(-90 97 167.9)">NC_6</text>
<text x="98.6" y="167.9" transform="rotate(-90 98.6 167.9)">NC_7</text>
<text x="100.3" y="166.4" transform="rotate(-90 100.3 166.4)">EP</text>
<text x="49.7" y="169">100k</text>
<text x="51.1" y="170.7">R1</text>
<text x="77.9" y="173.1">GND</text>
<text x="86.9" y="171.5">PGND_3</text>
<text x="86.9" y="173.1">PGND_2</text>
<text x="102.7" y="171.5">SW_1</text>
<text x="102.7" y="173.1">SW_2</text>
<text x="119.3" y="169.8">8.2uH</text>
<text x="120.3" y="168.2">L1</text>
<text x="164" y="168.2">PWR_FLAG</text>
<text x="35.1" y="176.4">GND</text>
<text x="49.9" y="179.7">D</text>
<text x="49.9" y="178.1">D</text>
<text x="55.1" y="177.1" transform="rotate(-90 55.1 177.1)">G</text>
<text x="56.1" y="174.8">D_Zener</text>
<text x="58.2" y="179.7">S</text>
<text x="59.4" y="176.4">D1</text>
<text x="70.2" y="177.2">C1</text>
<text x="70.2" y="178.9">4.7uF</text>
<text x="77.6" y="177.2">C3</text>
<text x="77.6" y="178.9">470nF</text>
<text x="86.9" y="174.8">PGND_1</text>
<text x="86.9" y="176.4">NC_3</text>
<text x="86.9" y="178.1">PVIN_3</text>
<text x="86.9" y="179.7">PVIN_2</text>
<text x="102.7" y="179.7">BOOT</text>
<text x="102.7" y="174.8">SW_3</text>
<text x="102.7" y="176.4">SW_4</text>
<text x="102.7" y="178.1">SW_5</text>
<text x="119.5" y="174.8">C7</text>
<text x="119.5" y="176.4">470nF</text>
<text x="29.2" y="180.8">J1</text>
<text x="35.2" y="184.6">VDC PWR_FLAG</text>
<text x="35.2" y="184.6">VDC</text>
<text x="49.9" y="184.6">D</text>
<text x="49.9" y="183">D</text>
<text x="49.9" y="181.3">D</text>
<text x="58.2" y="183">S</text>
<text x="58.2" y="181.3">S</text>
<text x="86.9" y="181.3">PVIN_1</text>
<text x="86.9" y="183">NC_2</text>
<text x="86.9" y="184.6">EN</text>
<text x="102.8" y="181.3">NC_1</text>
<text x="103.1" y="184.6">BIAS</text>
<text x="103.5" y="183">VCC</text>
<text x="111.1" y="185.5">2.2uF</text>
<text x="112" y="180.5">C6</text>
<text x="118.6" y="183">GND</text>
<text x="53.6" y="187.9">Q1</text>
<text x="77.9" y="189.6">GND</text>
<text x="86.9" y="186.3">SYNC/MODE</text>
<text x="86.9" y="187.9">PGOOD</text>
<text x="101.2" y="187.9">SS/TRK</text>
<text x="104.4" y="186.3">RT</text>
<text x="117.8" y="188.7">R4</text>
<text x="117.8" y="190.4">133k</text>
<text x="133.4" y="187.9">R5</text>
<text x="133.4" y="189.6">100k</text>
<text x="157.3" y="187.9">C9</text>
<text x="157.3" y="189.6">220uF</text>
<text x="166.3" y="189.6">470nF</text>
<text x="166.3" y="187.9">C10</text>
<text x="91.6" y="197.8">U1</text>
<text x="95.4" y="195.3" transform="rotate(-90 95.4 195.3)">AGND_3</text>
<text x="97" y="195.3" transform="rotate(-90 97 195.3)">AGND_2</text>
<text x="98.6" y="195.3" transform="rotate(-90 98.6 195.3)">AGND_1</text>
<text x="100.3" y="195.3" transform="rotate(-90 100.3 195.3)">FB</text>
<text x="114.8" y="196.1">GND</text>
<text x="148.2" y="192.9">R6</text>
<text x="148.2" y="194.5">100k</text>
<text x="152" y="194.5">1%</text>
<text x="148.2" y="202.7">R7</text>
<text x="93.5" y="204.4">GND</text>
<text x="148.2" y="204.4">24.9k</text>
<text x="145.3" y="210.9">GND</text>
<text x="36.4" y="224.9">USB_C_Receptacle_USB2.0</text>
<text x="43.9" y="223.3">J2</text>
<text x="47.3" y="228.2">VBUS</text>
<text x="48" y="231.5">CC1</text>
<text x="48" y="233.1">CC2</text>
<text x="60.6" y="230.7">2.2K</text>
<text x="63.9" y="229.4">R2</text>
<text x="64.2" y="230.7">1%</text>
<text x="72.6" y="229.8">C2</text>
<text x="72.6" y="231.5">100nF</text>
<text x="80.8" y="229.8">C4</text>
<text x="80.8" y="231.5">100nF</text>
<text x="116.1" y="230.7">U2</text>
<text x="153.5" y="231.5">LED White</text>
<text x="155.8" y="229.8">D2</text>
<text x="161.3" y="230.7">R8</text>
<text x="161.4" y="232.3">1k</text>
<text x="48.6" y="236.4">D-</text>
<text x="48.6" y="238">D-</text>
<text x="48.6" y="239.7">D+</text>
<text x="77.1" y="236">GND</text>
<text x="93.2" y="236.4">C5</text>
<text x="93.2" y="238">1uF</text>
<text x="107.5" y="238">R3</text>
<text x="107.5" y="239.7">10k</text>
<text x="113.9" y="234.8">IN</text>
<text x="113.9" y="236.4">EN</text>
<text x="117.5" y="239" transform="rotate(-90 117.5 239)">GND</text>
<text x="117.6" y="234.8">OUT</text>
<text x="126" y="236.4">C8</text>
<text x="126" y="238">1uF</text>
<text x="155.8" y="239.7">D3</text>
<text x="48.6" y="241.3">D+</text>
<text x="115.7" y="244.6">GND</text>
<text x="153.8" y="241.3">LED Blue</text>
<text x="160.9" y="242.2">680</text>
<text x="161.3" y="240.5">R9</text>
<text x="40.3" y="248.3" transform="rotate(-90 40.3 248.3)">SHIELD</text>
<text x="45.2" y="248.3" transform="rotate(-90 45.2 248.3)">GND</text>
<text x="47.2" y="246.3">SBU1</text>
<text x="47.2" y="247.9">SBU2</text>
<text x="165" y="247.9">GND</text>
<text x="41" y="256.5">GND</text>
</g>
<g font-size="1.1" fill="#725600">
<text x="83.8" y="46.6">File:</text>
<text x="87.2" y="46.6">PSUs.kicad_sch</text>
<text x="124.5" y="46.6">File:</text>
<text x="127.9" y="46.6">GPIOs.kicad_sch</text>
<text x="75.9" y="85.3">File:</text>
<text x="79.3" y="85.3">HighSpeed.kicad_sch</text>
<text x="117" y="91.9">File:</text>
<text x="120.4" y="91.9">Modules.kicad_sch</text>
<text x="169.7" y="171.5">+5V</text>
<text x="57.9" y="233.1">CC2</text>
<text x="57.9" y="231.5">CC1</text>
<text x="81.8" y="228.2">+5V</text>
<text x="57.9" y="236.4">USB2_N</text>
<text x="57.9" y="239.7">USB2_P</text>
<text x="92.9" y="234.8">+5V</text>
<text x="103.2" y="236.4">3V3_SRC</text>
<text x="126.2" y="234.8">+3V3</text>
<text x="147.1" y="234.8">+5V</text>
<text x="144.3" y="244.6">3V3_SRC</text>
</g>
<g font-size="1.1" fill="#0000c2">
<text x="77.4" y="52.3">CONNECTORS</text>
<text x="126.7" y="50.1">CONNECTORS</text>
<text x="126.7" y="52.7">UART X 2</text>
<text x="77.4" y="54.9">XT-30</text>
<text x="82.1" y="54.9">(BATTERY)</text>
<text x="126.7" y="54.1">I2C</text>
<text x="126.7" y="55.4">SPI</text>
<text x="129.4" y="54.1">X 2</text>
<text x="129.4" y="55.4">X 1</text>
<text x="78.6" y="79.7">CONNECTORS</text>
<text x="79.5" y="82.3">USB-C</text>
<text x="84.6" y="82.3">X 2</text>
<text x="118.8" y="86.9">CONNECTORS</text>
<text x="118.8" y="89.6">CAN X 1</text>
<text x="66.7" y="238.5">Discharge</text>
<text x="67.4" y="239.9">Needed</text>
<text x="72.6" y="239.9">by</text>
<text x="73.5" y="238.5">Resistor</text>
<text x="74.7" y="239.9">some</text>
<text x="68.6" y="241.2">Type</text>
<text x="72.1" y="241.2">C PSUs</text>
</g>
<g font-size="1.1" fill="#a90000">
<text x="93" y="163.6" transform="rotate(-90 93 163.6)">27</text>
<text x="94.6" y="163.6" transform="rotate(-90 94.6 163.6)">28</text>
<text x="96.3" y="163.6" transform="rotate(-90 96.3 163.6)">29</text>
<text x="97.9" y="163.6" transform="rotate(-90 97.9 163.6)">30</text>
<text x="99.6" y="163.6" transform="rotate(-90 99.6 163.6)">31</text>
<text x="84.1" y="170.8">26</text>
<text x="84.1" y="172.4">25</text>
<text x="107.5" y="170.8">1</text>
<text x="107.5" y="172.4">2</text>
<text x="33.9" y="179">1</text>
<text x="47.5" y="179">8</text>
<text x="47.5" y="177.3">9</text>
<text x="54.4" y="174.7" transform="rotate(-90 54.4 174.7)">4</text>
<text x="60.7" y="179">3</text>
<text x="84.1" y="174">24</text>
<text x="84.1" y="175.7">23</text>
<text x="84.1" y="177.3">22</text>
<text x="84.1" y="179">21</text>
<text x="107.5" y="174">3</text>
<text x="107.5" y="175.7">4</text>
<text x="107.5" y="177.3">5</text>
<text x="107.5" y="179">6</text>
<text x="33.9" y="180.6">2</text>
<text x="47.5" y="183.9">5</text>
<text x="47.5" y="182.3">6</text>
<text x="47.5" y="180.6">7</text>
<text x="60.7" y="182.3">1</text>
<text x="60.7" y="180.6">2</text>
<text x="84.1" y="180.6">20</text>
<text x="84.1" y="182.3">19</text>
<text x="84.1" y="183.9">18</text>
<text x="84.1" y="185.6">17</text>
<text x="107.1" y="185.6">10</text>
<text x="107.5" y="180.6">7</text>
<text x="107.5" y="182.3">8</text>
<text x="107.5" y="183.9">9</text>
<text x="84.1" y="187.2">16</text>
<text x="107.1" y="187.2">11</text>
<text x="94.6" y="198.1" transform="rotate(-90 94.6 198.1)">15</text>
<text x="96.3" y="198.1" transform="rotate(-90 96.3 198.1)">14</text>
<text x="97.9" y="198.1" transform="rotate(-90 97.9 198.1)">13</text>
<text x="99.6" y="198.1" transform="rotate(-90 99.6 198.1)">12</text>
<text x="52.1" y="227.5">A4</text>
<text x="52" y="232.4">B5</text>
<text x="52.1" y="230.8">A5</text>
<text x="52" y="237.3">B7</text>
<text x="52.1" y="235.7">A7</text>
<text x="52.1" y="239">A6</text>
<text x="112.4" y="234">6</text>
<text x="112.4" y="235.7">4</text>
<text x="120.6" y="234">1</text>
<text x="52" y="240.6">B6</text>
<text x="52.1" y="245.5">A8</text>
<text x="116.8" y="240.4" transform="rotate(-90 116.8 240.4)">3</text>
<text x="39.6" y="251.5" transform="rotate(-90 39.6 251.5)">S1</text>
<text x="44.5" y="251.4" transform="rotate(-90 44.5 251.4)">A1</text>
<text x="52" y="247.2">B8</text>
</g>
<text font-size="1.1" fill="#0f0f0f" x="112.9" y="170.7">SW</text>
</svg>
